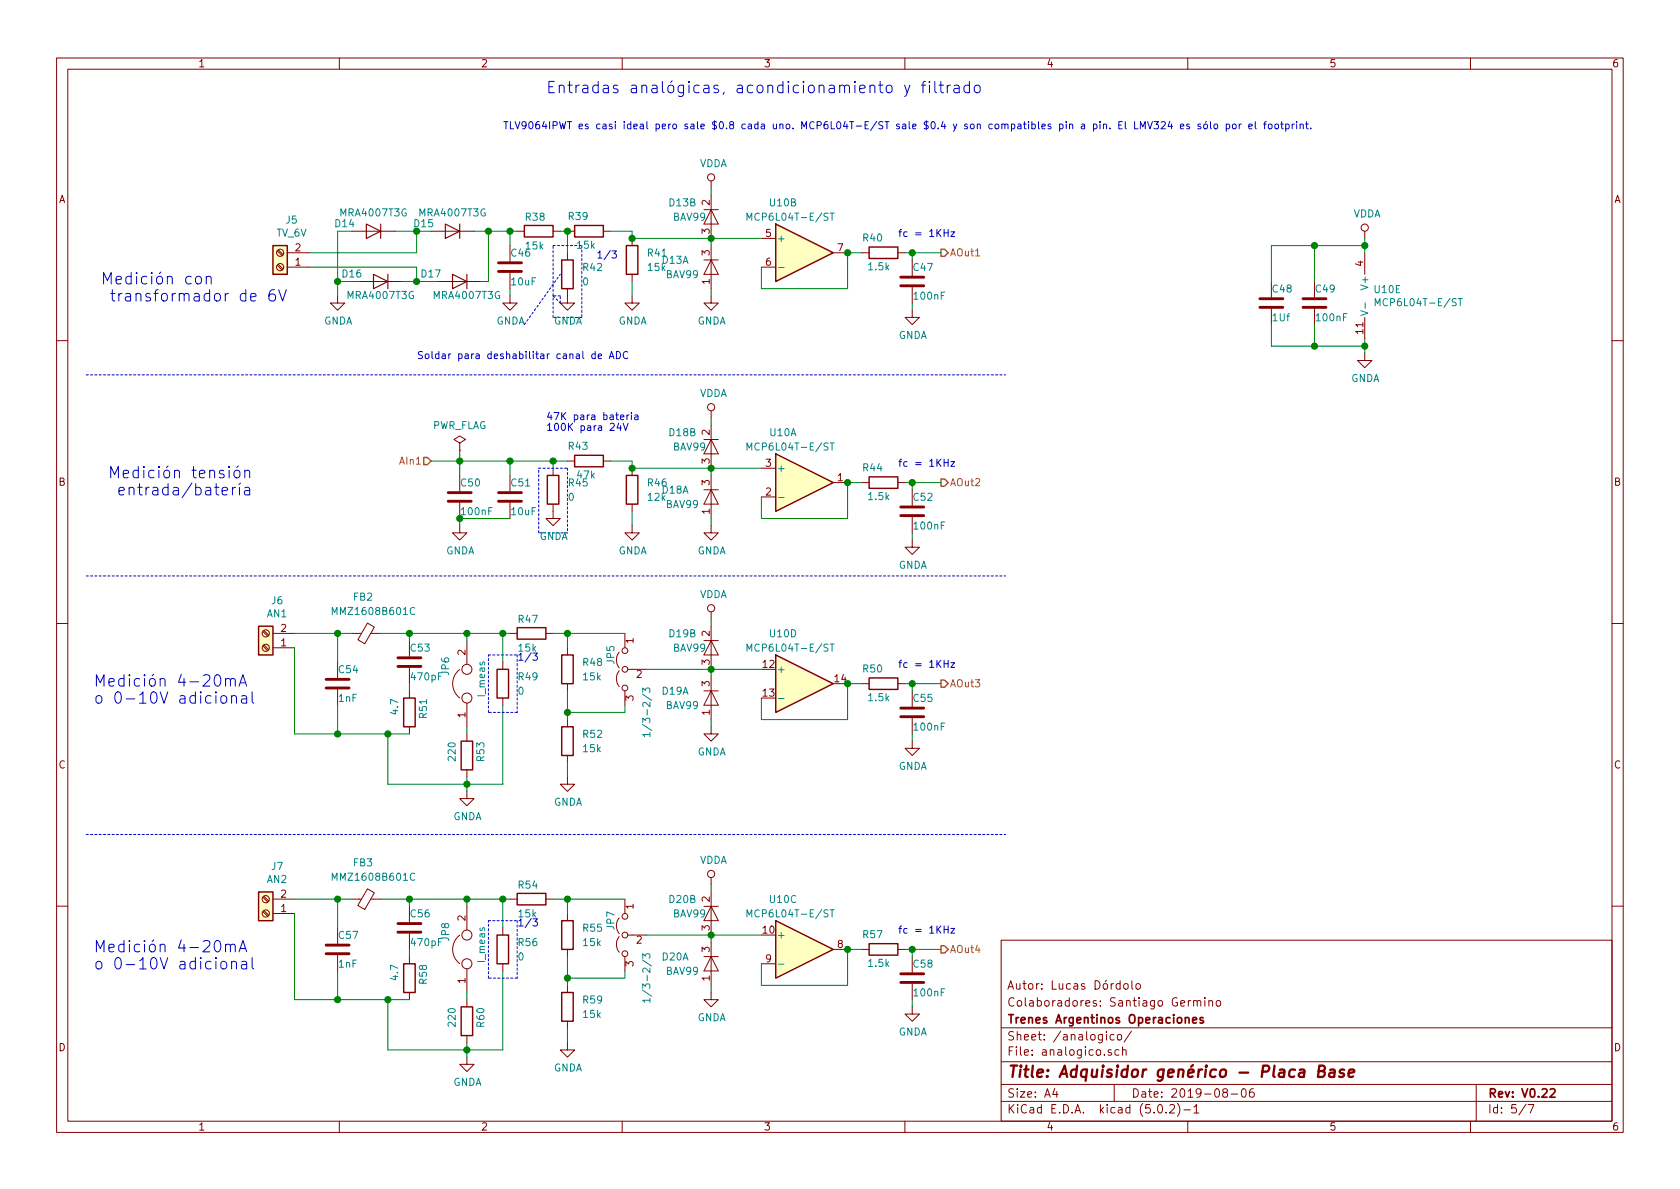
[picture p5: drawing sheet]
<svg xmlns="http://www.w3.org/2000/svg" width="297mm" height="210mm" viewBox="0 0 297 210" stroke-linecap="round" stroke-linejoin="round" font-family="sans-serif">
<g fill="none" stroke="#840000" stroke-width=".18">
<path d="M10 10.3h277v189.9h-277zM12 12.2h273v186.1h-273zM60 10.3v1.9M110 10.3v1.9M160 10.3v1.9M210 10.3v1.9M260 10.3v1.9M124.5 37.1h2.5M125.7 37.1l1.3 2.5h-2.5zM125.7 32v1.3M125.7 34.5v7.7M49 44.4l.9 .8"/>
<path d="M49 46.9l.9 .8M49.2 44.2l.9 .8M49.2 46.7l.9 .9M50.8 47.2h3.8M50.8 44.7h3.8M59.7 52.3v1.3h1.3l-1.3 1.3-1.3-1.3h1.3M62.2 40.9h7.6M63.5 49.8h7.6M76.2 40.9h7.6M77.5 49.8h7.6M90.2 52.3v1.3h1.2l-1.2 1.3-1.3-1.3h1.3M90.2 43.4v2.8"/>
<path d="M90.2 48.3v2.7M91.4 40.9h1.3M97.8 40.9h1.3M100.3 51v2.6h1.3l-1.3 1.3-1.2-1.3h1.2M100.3 40.9h1.3M100.3 44.7v1.3M106.7 40.9h1.2M111.8 52.3v1.3h1.2l-1.2 1.3-1.3-1.3h1.3M111.8 42.2v1.2M111.8 48.5v1.3M124.5 46h2.5M125.7 46l1.3 2.5h-2.5z"/>
<path d="M125.7 52.3v1.3h1.3l-1.3 1.3-1.2-1.3h1.2M125.7 43.4v7.6M134.6 42.2h2.6M134.6 47.2h2.6M147.3 44.7h2.6M152.4 44.7h1.3M158.7 44.7h1.3M161.3 54.9v1.2h1.3l-1.3 1.3-1.3-1.3h1.3M161.3 46v2.8M161.3 50.8v2.8M224.8 49.8v2.8M224.8 54.6v2.8"/>
<path d="M232.4 49.8v2.8M232.4 54.6v2.8M241.3 40.9v1.3M241.3 44.7v3.8M241.3 56.1v3.8M10 60.2h2M81.3 78.4l1-.7-1-.6-1 .6 1 .7v1.2M81.3 79.6h.1M124.5 77.7h2.5M125.7 77.7l1.3 2.6h-2.5zM125.7 72.6v1.3M125.7 75.2v7.6"/>
<path d="M241.3 62.5v1.2h1.3l-1.3 1.3-1.3-1.3h1.3M285 60.2h2M81.3 93v1.2h1.2l-1.2 1.3-1.3-1.3h1.3M81.3 84.1v2.8M81.3 88.9v2.8M90.2 84.1v2.8M90.2 88.9v2.8M97.8 89.1v2.6h1.3l-1.3 1.3-1.3-1.3h1.3M97.8 82.8v1.3M100.3 81.5h1.3M106.7 81.5h1.2M111.8 93v1.2h1.2l-1.2 1.3-1.3-1.3h1.3"/>
<path d="M111.8 82.8v1.3M111.8 89.1v1.3M124.5 86.6h2.5M125.7 86.6l1.3 2.5h-2.5zM125.7 93v1.2h1.3l-1.3 1.3-1.2-1.3h1.2M125.7 84.1v7.6M134.6 87.9h2.6M134.6 82.8h2.6M147.3 85.3h2.6M152.4 85.3h1.3M158.7 85.3h1.3M161.3 95.5v1.3h1.3l-1.3 1.2-1.3-1.2h1.3"/>
<path d="M161.3 86.6v2.8M161.3 91.4v2.8M10 110.3h2M46.5 111.7l.8 .8M46.5 114.2l.8 .9M46.7 111.5l.8 .8M46.7 114l.8 .9M48.3 112h3.8M48.3 114.5h3.8M59.7 117.1v2.8M62.2 112h1.7M65 110.2l1.2 .7-1.7 2.9-1.2-.7z"/>
<path d="M65.6 112h1.7M72.4 113.3v2.8M72.4 118.1v2.8M81.3 118.4a3.2 3.2 0 0 0 0 5M82.5 113.3v4.2M88.9 117.1v1.3M90.2 112h1.2M96.5 112h1.3M100.3 114.5v1.3M109.5 115.3a2.26 2.26 0 0 0 0 2.8M109.5 118.6a2.26 2.26 0 0 0 0 2.8M110.5 112v2.5"/>
<path d="M111 118.4h3.3M124.5 113.3h2.5M125.7 113.3l1.3 2.5h-2.5zM125.7 108.2v1.3M125.7 110.7v7.7M125.7 119.6v7.6M285 110.3h2M59.7 121.9v2.8M72.4 122.2v1.2M72.4 128.5v1.3M82.5 139.9v1.3h1.3l-1.3 1.3-1.2-1.3h1.2M82.5 124.3v4.2"/>
<path d="M82.5 129.8v1.3M82.5 136.1v1.3M88.9 123.4v1.3M100.3 137.4v1.3h1.3l-1.3 1.2-1.2-1.2h1.2M100.3 120.9v1.3M100.3 127.2v1.3M100.3 133.6v1.3M110.5 122.2v2.5M124.5 122.2h2.5M125.7 122.2l1.3 2.5h-2.5zM125.7 128.5v1.3h1.3l-1.3 1.3-1.2-1.3h1.2M152.4 120.9h1.3"/>
<path d="M158.7 120.9h1.3M161.3 131.1v1.2h1.3l-1.3 1.3-1.3-1.3h1.3M161.3 122.2v2.8M161.3 127v2.8M46.5 158.7l.8 .8M46.7 158.5l.8 .8M48.3 159h3.8M62.2 159h1.7M65 157.2l1.2 .7-1.7 2.9-1.2-.7zM65.6 159h1.7M90.2 159h1.2M96.5 159h1.3"/>
<path d="M110.5 159v2.5M125.7 155.2v1.3M125.7 157.7v7.6M10 160.2h2M46.5 161.2l.8 .8M46.7 161l.8 .9M48.3 161.5h3.8M59.7 164.1v2.8M59.7 168.9v2.8M72.4 160.3v2.8M72.4 165.1v2.8M72.4 169.2v1.2"/>
<path d="M72.4 175.5v1.3M81.3 165.4a3.2 3.2 0 0 0 0 5M82.5 160.3v4.2M82.5 171.3v4.2M82.5 176.8v1.2M88.9 164.1v1.2M88.9 170.4v1.3M100.3 161.5v1.3M100.3 167.9v1.3M100.3 174.2v1.3M109.5 162.3a2.26 2.26 0 0 0 0 2.8M109.5 165.6a2.26 2.26 0 0 0 0 2.8"/>
<path d="M110.5 169.2v2.5M111 165.3h3.3M124.5 169.2h2.5M124.5 160.3h2.5M125.7 169.2l1.3 2.5h-2.5zM125.7 160.3l1.3 2.5h-2.5zM125.7 175.5v1.3h1.3l-1.3 1.2-1.2-1.2h1.2M125.7 166.6v7.6M134.6 170.4h2.6M147.3 167.9h2.6M152.4 167.9h1.3M158.7 167.9h1.3"/>
<path d="M161.3 178v1.3h1.3l-1.3 1.3-1.3-1.3h1.3M161.3 169.2v2.8M161.3 174v2.8M177 166.3h108v32h-108zM198.8 174.1l.2-.2 .4 .2v.7l-.2 .1-.4-.1zM200.1 173.4v1.3l.2 .2M200.9 174.1l.2-.2 .4 .2v.7l-.2 .1-.4-.1zM210.5 176.9l-.4 .3M211 177.1l.1-.1a.37 .37 0 0 1 .6 .1v.8M211 176.9v1M211.7 177.1l.2-.2 .3 .1 .1 .9M213 176.4v.2"/>
<path d="M213 176.9v1M213.7 177.1l.1-.1a.37 .37 0 0 1 .6 .1v.8M213.7 176.9v1M215.1 177.1l.2-.2 .4 .2v.7l-.2 .1-.4-.1zM285 160.2h2M60 198.3v1.9M82.5 186.9v1.3h1.3l-1.3 1.3-1.2-1.3h1.2M82.5 183.1v1.3M100.3 184.4v1.3h1.3l-1.3 1.2-1.2-1.2h1.2M100.3 180.6v1.3M110 198.3v1.9M160 198.3v1.9"/>
<path d="M177 194.8h108M177 191.8h108M177 187.8h108M177 181.8h108M186.5 192.5l-.4 1h1M186.8 193v1M195.6 182.4v.2M195.6 182.9v1M196.5 185.7l-.4-.1-.2 .2 .1 .2 .5 .2v.3h-.6M197 183l-.5-.1-.2 .3v.6l.2 .1 .5-.1M197 191.8v3M197.6 183.1l.2-.2 .5 .2v.7l-.3 .1-.4-.1z"/>
<path d="M197.8 185.7l-.4-.1-.3 .3 .1 .6 .2 .1 .4-.1M198.5 185.7l.2-.1 .4 .1v.9M198.5 185.1v1.5M200.1 182.3l-1.3 2M204.8 195.5l.4-.2a.94 .94 0 0 1 0 1.5 .79 .79 0 0 1-.4-1.3zM206.2 196.7v.1M206.8 195.5l.2-.2h.4l.2 .2 .1 .3-.1 .2-.8 .8h.9M208.2 195.1a1.71 1.71 0 0 1 0 2.3M209.3 196.3h1.2M210 198.3v1.9M211.1 195.8l.4-.5v1.5M211.1 196.8h.9"/>
<path d="M216.5 193.2l-.3-.3 .1-.2a.48 .48 0 0 1 .6-.1l.1 .2-.1 .3-.6 .1a.48 .48 0 0 0 0 .7l.2 .1 .5-.1v-.4l-.2-.3M217.7 193.5h1.1M219.6 192.7l.4-.2a.94 .94 0 0 1 0 1.5 .82 .82 0 0 1-.4-1.3zM221.6 192.5a.59 .59 0 0 0-.7 .7l.1 .7 .2 .1 .5-.1 .1-.5-.2-.2-.4-.1-.3 .3M260 198.3v1.9M261 191.8v6.5M269.8 195.2l-1.2 2M270.2 195.3h1l-.6 1.5"/>
<circle cx="125.7" cy="31.4" r=".63"/>
<circle cx="49.5" cy="44.7" r=".63"/>
<circle cx="49.5" cy="47.2" r=".63"/>
<circle cx="241.3" cy="40.3" r=".63"/>
<circle cx="125.7" cy="72" r=".63"/>
<circle cx="47" cy="112" r=".63"/>
<circle cx="47" cy="114.5" r=".63"/>
<circle cx="82.5" cy="118.4" r=".89"/>
<circle cx="110.5" cy="115.1" r=".51"/>
<circle cx="110.5" cy="118.4" r=".51"/>
<circle cx="125.7" cy="107.6" r=".63"/>
<circle cx="82.5" cy="123.4" r=".89"/>
<circle cx="110.5" cy="121.7" r=".51"/>
<circle cx="47" cy="159" r=".63"/>
<circle cx="125.7" cy="154.6" r=".63"/>
<circle cx="47" cy="161.5" r=".63"/>
<circle cx="82.5" cy="170.4" r=".89"/>
<circle cx="82.5" cy="165.3" r=".89"/>
<circle cx="110.5" cy="162" r=".51"/>
<circle cx="110.5" cy="165.3" r=".51"/>
<circle cx="110.5" cy="168.7" r=".51"/>
</g>
<path d="M210.9 180.4l.7-.1-.1-.3-.4-.1-.2 .2v.7h.6M212.7 180l-.3-.1-.2 .2v.3l.5 .1v.3h-.5M274.1 192.7l.2-.2h.4l.3 .5-1 1h1" fill="none" stroke="#840000" stroke-width=".3"/>
<path d="M233.1 189.4h.7a.5 .5 0 0 0 .4-.4 .5 .5 0 0 0-.3-.6h-.6l-.3 2h.8a.53 .53 0 0 0 .4-.5 .53 .53 0 0 0-.4-.5M235.2 189.2h.7v1.2M236 189.6l-.7 .1a.41 .41 0 0 0-.3 .3 .41 .41 0 0 0 .2 .4l.7-.1M237.7 189.2a.52 .52 0 0 0-.8 .3l.2 .3 .5 .1v.3l-.3 .2-.5-.1M238.5 189.8l.9-.2v-.4l-.6-.1-.3 .3v.9l.2 .1 .5-.1" fill="none" stroke="#840000" stroke-width=".41"/>
<g fill="none" stroke="#0000c2" stroke-width=".18">
<path d="M159.9 15.1l.5 1.3M160.9 15.1l-.7 1.8-.3 .2M162.9 15.1h.8M163.7 14.4l-.4 .1-.1 .2v1.7M164.3 14.4l-.1 .1 .1 .1v-.2v.2M164.3 15.1v1.3M165.3 14.4v1.7l.3 .3M166 15.1h.8M166.3 14.4v1.7l.1 .2 .4 .1M167.5 15.1v1.3M168 15.1l-.3 .1-.2 .2M168.7 15.2l.2-.1 .6 .1 .1 1.2"/>
<path d="M169.6 15.5l-.7 .1a.39 .39 0 0 0-.3 .4 .39 .39 0 0 0 .3 .4l.7-.1M171.4 15.2l-.6-.1-.4 .3v.6l.2 .3 .2 .1 .6-.1M171.4 14.4v2M172.4 15.2a.54 .54 0 0 1 .9 .2v.6a.54 .54 0 0 1-.5 .4 .54 .54 0 0 1-.5-.4v-.6zM202.9 21.5l.4 1.3 .5-1.3M204 21.5h.8l-.4 .5 .4 .1-.1 .6-.5 .1-.2-.1M205.3 21.6l.5-.1 .2 .4v.2l-.7 .7h.7M206.8 21.5l-.3 .8h.8M207.1 21.9v.9M208.7 22.3l.6-.1-.1-.2-.3-.1-.2 .2 .1 .6h.4M210.3 22l-.3-.1-.2 .2 .1 .2 .4 .1v.3h-.5M212.3 22l-.3-.1-.2 .2 .1 .2 .4 .1v.3h-.5"/>
<path d="M212.9 22l.3-.1 .2 .2 .1 .4-.1 .2-.3 .1-.2-.1zM213.3 21.5l-.2 .1M214 21.5v1.1l.2 .2M214.8 22l.3-.1 .1 .2v.6l-.3 .1-.3-.3zM216.8 22l.4-.1 .2 .3-.1 .5h-.5M216.8 21.9v1.3M218 22l.3-.1 .2 .2 .1 .4-.2 .2-.3 .1-.1-.1zM219.1 21.9v.9M219.5 21.9l-.4 .3M220.8 22.3l.6-.1-.1-.2-.3-.1-.2 .2 .1 .6h.4M221.9 21.5v1.1l.2 .2M223.4 21.9h.5"/>
<path d="M223.9 21.5l-.3 .2v1.1M224.4 22l.3-.1 .2 .2v.4l-.1 .2-.3 .1-.2-.1zM225.5 22l.3-.1 .3 .3v.3l-.3 .3-.3-.1-.1-.2zM226.4 21.9h.5M226.6 21.5v1.1l.3 .2M227.3 22l.4-.1 .2 .3-.1 .5h-.5M227.3 21.9v1.3M228.5 21.9v.9M228.9 21.9l-.4 .3M229.3 21.5v.1M229.3 21.9v.9M229.9 22.1l.1-.2 .4 .1v.8"/>
<path d="M229.9 21.9v.9M230.8 21.9h.5M231 21.5v1.1l.3 .2M231.7 22.7v.1M34.7 49a.54 .54 0 0 1 .9 .2v.6a.54 .54 0 0 1-.5 .4 .54 .54 0 0 1-.5-.4v-.6zM36.5 49.1a.52 .52 0 0 1 .7-.1l.1 1.2M36.5 48.9v1.3M44.3 52.5l1-.1-.1-.4-.6-.1-.3 .3 .1 .9 .2 .1 .6-.1M48.5 51.2a.83 .83 0 0 0-1 .9v.8l.5 .3h.3l.4-.3v-.5l-.2-.3a.67 .67 0 0 0-.8 .1l-.2 .2M49.3 51.2l.7 2 .6-2M108.2 44.4h.8l-.4 .5 .3 .1 .1 .4-.3 .2-.5-.1M166.9 41.2h.7"/>
<path d="M167.6 40.6v1.2M168.1 41h.7l-.7 .8h.7M105.2 62.6h-.3l-.3 .2 .1 .6h.5M105.2 62.1v1.3M105.8 63l.6-.1-.1-.3h-.3l-.2 .2v.6h.5M107.7 63.4l.4-1.3 .5 1.3M107.8 63.1h.6M109 62.1a.64 .64 0 0 1 .7 .7 .64 .64 0 0 1-.7 .6zM109.4 74.8l-.3 .9h.8M109.7 73.8l.6-.1v-.3h-.4l-.2 .2 .1 .6h.5M109.7 75.3v.8M110.2 74.8l.4 1.3 .4-1.3"/>
<path d="M110.8 73.4v.8M111 62.3a.6 .6 0 0 0-.9 .4 .6 .6 0 0 0 .6 .7l.3-.1M111.2 73.4l-.4 .2M111.6 72.9v.2M111.6 73.4v.8M112.2 73.4h.5l.1 .8M112.8 73.7h-.4l-.2 .2v.3h.6M39.3 86.8l.9-.1-.1-.4-.5-.1-.3 .3 .1 .9 .2 .1 .5-.1M41.1 86.2v1.3M41.5 83.4a.53 .53 0 0 1 .5-.3 .53 .53 0 0 1 .4 .4v.6a.54 .54 0 0 1-.5 .4 .54 .54 0 0 1-.5-.4zM41.7 86.2l-.4 .1-.2 .3M42.1 82.4l-.2 .3"/>
<path d="M42.3 86.2v1.3M42.5 85.4l-.3 .3M43.3 83.4a.5 .5 0 0 1 .8 0v1.1M43.3 86.3l.2-.1 .5 .1 .1 1.2M43.3 83.2v1.3M44.1 86.7l-.6 .1a.39 .39 0 0 0-.3 .3 .39 .39 0 0 0 .3 .4l.6-.1M166.9 81.8h.7M167.6 81.2v1.3M168.1 81.6h.7l-.7 .9h.7M39.9 120v1.3M94.2 115.5h.8l-.4 .5 .3 .1 .1 .4-.2 .3-.6-.2M166.9 117.4h.7"/>
<path d="M167.6 116.8v1.2M168.1 117.2h.7l-.7 .8h.7M39.1 123.2a.55 .55 0 0 1 .6-.2 .55 .55 0 0 1 .4 .4v.6a.54 .54 0 0 1-.5 .4 .54 .54 0 0 1-.6-.4zM39.9 120.2a.5 .5 0 0 1 .8 .1v1M40.7 120.3a.48 .48 0 0 1 .8-.2l.1 1.2M40.9 123.2a.49 .49 0 0 1 .9 .1v1.1M40.9 123v1.4M42.3 121.3l.7-2 .6 2M42.5 120.7h.9M42.7 123.1l.3-.1 .5 .1 .1 1.3M43.6 123.5l-.6 .1a.39 .39 0 0 0-.3 .4 .39 .39 0 0 0 .3 .4l.6-.1M44.6 122.3v1.7l.3 .4"/>
<path d="M39.1 170.2a.55 .55 0 0 1 .6-.2 .55 .55 0 0 1 .4 .4v.6a.54 .54 0 0 1-.5 .4 .54 .54 0 0 1-.6-.4zM39.9 167.2a.5 .5 0 0 1 .8 .1v1M39.9 167v1.3M40.7 167.3a.48 .48 0 0 1 .8-.2l.1 1.2M40.9 170.2a.49 .49 0 0 1 .9 .1v1M40.9 170v1.3M42.3 168.3l.7-2 .6 2M42.5 167.7h.9M42.7 170.1l.3-.1 .5 .1 .1 1.2M43.6 170.5l-.6 .1a.39 .39 0 0 0-.3 .4 .39 .39 0 0 0 .3 .3l.6-.1M44.6 169.3v1.7l.3 .3M94.2 162.5h.8l-.4 .5 .3 .1 .1 .4-.2 .2-.6-.1"/>
<path d="M166.9 164.4h.7M167.6 163.7v1.3M168.1 164.2h.7l-.7 .8h.7"/>
</g>
<g fill="none" stroke="#008484" stroke-width=".18">
<path d="M132.1 39v-1.3l.4 .9 .4-.9v1.3M146.8 37.7h.7M147.1 37.7v1.3M137.6 47.3h1M240.6 54.9l1.3 .5-1.3 .4M241.4 53.6v.9M243.2 54.1v-1.3l.4 .9 .4-.9v1.3M257.8 52.8h.8M258.2 52.8v1.3M132.1 79.6v-1.3l.4 .9 .4-.9v1.3M146.8 78.3h.7M147.1 78.3v1.3"/>
<path d="M137.6 88h1M58.8 108.7v-1.3l.4 .9 .4-.9v1.3M73.3 107.5a.51 .51 0 0 0-.6 0 .51 .51 0 0 0-.2 .6 .46 .46 0 0 0 .3 .5 .46 .46 0 0 0 .5 0M132.1 115.2v-1.3l.4 .9 .4-.9v1.3M146.8 113.9h.7M147.1 113.9v1.3M113.6 128.1l1.6 1.1M113.6 122.8l1.6 1M113.6 127.8v-.8l.5 .4 .1-.4h.6l.1 .2-.1 .6M113.6 122.4v-.7l.5 .4 .1-.4h.5l.2 .2-.1 .5M114.4 125.5v1M114.9 129.9h-1.3l.4 .4"/>
<path d="M114.9 124.2v.8l-.9-.8-.4 .3 .2 .4M114.9 129.5v.8M137.6 123.5h1M58.8 155.7v-1.3l.4 .9 .4-.9v1.3M73.3 154.5a.51 .51 0 0 0-.6 0 .51 .51 0 0 0-.2 .6 .46 .46 0 0 0 .3 .5 .46 .46 0 0 0 .5-.1M113.6 175.1l1.6 1.1M113.6 169.7l1.6 1.1M113.6 174.8v-.8l.5 .4 .1-.4h.6l.1 .2-.1 .6M113.6 169.4v-.7l.5 .4 .1-.4h.5l.2 .2-.1 .5M114.4 172.5v1M114.9 176.9h-1.3l.4 .4M114.9 171.2v.8l-.9-.8-.4 .2 .2 .5"/>
<path d="M114.9 176.5v.8M132.1 162.1v-1.2l.4 .9 .4-.9v1.2M137.6 170.5h1M146.8 160.9h.7M147.1 160.9v1.2"/>
</g>
<g fill="none" stroke="#008400" stroke-width=".18">
<path d="M125.7 33.3v1.2M54.6 47.2h19.1v2.6M59.7 49.8h3.8M62.2 40.9h-2.5v11.4M69.8 40.9h6.4M71.1 49.8h6.4M73.7 40.9v3.8h-19.1M83.8 40.9h7.6M86.4 40.9v8.9h-1.3M90.2 40.9v2.5M90.2 51v1.3M99.1 40.9h1.2v3.8"/>
<path d="M107.9 40.9h3.9v1.3h22.8M111.8 49.8v2.5M125.7 42.2v1.2M125.7 51v1.3M152.4 44.7h-2.5v6.3h-15.3v-3.8M160 44.7h6.4M161.3 44.7v1.3M161.3 53.6v1.3M224.8 57.4v3.8h16.5M232.4 43.4v6.4M232.4 57.4v3.8M241.3 42.2v2.5"/>
<path d="M241.3 59.9v2.6M241.3 43.4h-16.5v6.4M81.3 79.6v4.5M125.7 73.9v1.3M76.2 81.5h24.1M90.2 81.5v2.6M90.2 91.7h-8.9v1.3M97.8 81.5v1.3M107.9 81.5h3.9v1.3h22.8M111.8 90.4v2.6M125.7 82.8v1.3M125.7 91.7v1.3"/>
<path d="M152.4 85.3h-2.5v6.4h-15.3v-3.8M160 85.3h6.4M161.3 85.3v1.3M161.3 94.2v1.3M52.1 112h10.1M52.1 114.5v15.3h20.3M59.7 112v5.1M67.3 112h22.9M72.4 112v1.3M82.5 112v1.3M88.9 112v5.1M97.8 112h12.7"/>
<path d="M100.3 112v2.5M114.3 118.4h20.3M125.7 109.5v1.2M125.7 118.4v1.2M59.7 124.7v5.1M72.4 120.9v1.3M82.5 128.5v1.3M82.5 137.4v2.5M88.9 124.7v14h-20.3v-8.9M100.3 122.2v5M100.3 134.9v2.5M110.5 124.7v1.3h-10.2"/>
<path d="M125.7 127.2v1.3M152.4 120.9h-2.5v6.3h-15.3v-3.8M160 120.9h6.4M161.3 120.9v1.3M161.3 129.8v1.3M52.1 159h10.1M59.7 159v5.1M67.3 159h22.9M72.4 159v1.3M82.5 159v1.3M88.9 159v5.1M97.8 159h12.7"/>
<path d="M100.3 159v2.5M125.7 156.5v1.2M52.1 161.5v15.3h20.3M59.7 171.7v5.1M72.4 167.9v1.3M82.5 175.5v1.3M88.9 171.7v14h-20.3v-8.9M100.3 169.2v5M110.5 171.7v1.3h-10.2M114.3 165.3h20.3M125.7 165.3v1.3M125.7 174.2v1.3"/>
<path d="M152.4 167.9h-2.5v6.3h-15.3v-3.8M160 167.9h6.4M161.3 167.9v1.3M161.3 176.8v1.2M82.5 184.4v2.5M100.3 181.9v2.5"/>
</g>
<g fill="none" stroke="#840000" stroke-width=".51">
<path d="M88.1 48h4.1M88.1 46.5h4.1M159.3 50.5h4M159.3 49h4M222.8 54.4h4M222.8 52.8h4M230.4 54.4h4M230.4 52.8h4M79.2 88.6h4.1M79.2 87.1h4.1M88.1 88.6h4.1M88.1 87.1h4.1"/>
<path d="M159.3 91.2h4M159.3 89.7h4M70.4 117.9h4M70.4 116.3h4M57.7 121.7h4M57.7 120.1h4M159.3 126.7h4M159.3 125.2h4M57.7 168.7h4M57.7 167.1h4M70.4 164.8h4M70.4 163.3h4"/>
<path d="M159.3 173.7h4M159.3 172.2h4"/>
</g>
<g fill="#008400" stroke="#008400" stroke-width=".25">
<circle cx="241.3" cy="43.4" r=".51"/>
<circle cx="241.3" cy="61.2" r=".51"/>
<circle cx="111.8" cy="42.2" r=".51"/>
<circle cx="59.7" cy="49.8" r=".51"/>
<circle cx="161.3" cy="44.7" r=".51"/>
<circle cx="149.9" cy="44.7" r=".51"/>
<circle cx="73.7" cy="40.9" r=".51"/>
<circle cx="73.7" cy="49.8" r=".51"/>
<circle cx="86.4" cy="40.9" r=".51"/>
<circle cx="90.2" cy="40.9" r=".51"/>
<circle cx="111.8" cy="82.8" r=".51"/>
<circle cx="90.2" cy="81.5" r=".51"/>
<circle cx="81.3" cy="91.7" r=".51"/>
<circle cx="81.3" cy="81.5" r=".51"/>
<circle cx="125.7" cy="42.2" r=".51"/>
<circle cx="161.3" cy="85.3" r=".51"/>
<circle cx="149.9" cy="85.3" r=".51"/>
<circle cx="125.7" cy="82.8" r=".51"/>
<circle cx="161.3" cy="120.9" r=".51"/>
<circle cx="149.9" cy="120.9" r=".51"/>
<circle cx="125.7" cy="118.4" r=".51"/>
<circle cx="100.3" cy="126" r=".51"/>
<circle cx="100.3" cy="112" r=".51"/>
<circle cx="59.7" cy="112" r=".51"/>
<circle cx="59.7" cy="129.8" r=".51"/>
<circle cx="68.6" cy="129.8" r=".51"/>
<circle cx="82.6" cy="138.7" r=".51"/>
<circle cx="72.4" cy="112" r=".51"/>
<circle cx="82.6" cy="112" r=".51"/>
<circle cx="100.3" cy="40.9" r=".51"/>
<circle cx="97.8" cy="81.5" r=".51"/>
<circle cx="88.9" cy="112" r=".51"/>
<circle cx="161.3" cy="167.9" r=".51"/>
<circle cx="149.9" cy="167.9" r=".51"/>
<circle cx="125.7" cy="165.3" r=".51"/>
<circle cx="100.3" cy="173" r=".51"/>
<circle cx="100.3" cy="159" r=".51"/>
<circle cx="59.7" cy="159" r=".51"/>
<circle cx="59.7" cy="176.8" r=".51"/>
<circle cx="68.6" cy="176.8" r=".51"/>
<circle cx="82.6" cy="185.7" r=".51"/>
<circle cx="72.4" cy="159" r=".51"/>
<circle cx="82.6" cy="159" r=".51"/>
<circle cx="88.9" cy="159" r=".51"/>
<circle cx="232.4" cy="43.4" r=".51"/>
<circle cx="232.4" cy="61.2" r=".51"/>
</g>
<path d="M172.5 45.3h.7" fill="none" stroke="#848400" stroke-width=".18"/>
<path d="M166.4 44.1h.6l.6 .6-.6 .6h-.6zM74.9 80.9h.7l.6 .6-.6 .7h-.7zM166.4 84.7h.6l.6 .6-.6 .7h-.6zM166.4 120.3h.6l.6 .6-.6 .6h-.6zM166.4 167.3h.6l.6 .6-.6 .6h-.6z" fill="none" stroke="#848400" stroke-width=".25"/>
<g fill="none" stroke="#840000" stroke-width=".25">
<path d="M92.7 39.9h5.1v2h-5.1zM101.6 39.9h5.1v2h-5.1zM137.2 39.6l10.1 5.1-10.1 5.1zM48.3 43.4h2.5v5.1h-2.5zM99.3 46h2v5h-2zM110.7 43.4h2.1v5.1h-2.1zM153.7 43.7h5v2h-5zM96.8 84.1h2v5h-2zM101.6 80.5h5.1v2h-5.1zM110.7 84.1h2.1v5h-2.1zM137.2 80.3l10.1 5-10.1 5.1zM153.7 84.3h5v2.1h-5z"/>
<path d="M45.7 110.7h2.6v5.1h-2.6zM87.9 118.4h2v5h-2zM91.4 111h5.1v2h-5.1zM99.3 115.8h2v5.1h-2zM137.2 115.8l10.1 5.1-10.1 5.1zM153.7 119.9h5v2h-5zM71.4 123.4h2v5.1h-2zM81.5 131.1h2.1v5h-2.1zM99.3 128.5h2v5.1h-2zM45.7 157.7h2.6v5.1h-2.6zM91.4 158h5.1v2h-5.1zM71.4 170.4h2v5.1h-2z"/>
<path d="M81.5 178h2.1v5.1h-2.1zM87.9 165.3h2v5.1h-2zM99.3 175.5h2v5.1h-2zM99.3 162.8h2v5.1h-2zM137.2 162.8l10.1 5.1-10.1 5.1zM153.7 166.9h5v2h-5z"/>
</g>
<path d="M64.8 39.6l2.5 1.3-2.5 1.3zM67.3 39.6v2.6M78.7 39.6l2.6 1.3-2.6 1.3zM81.3 39.6v2.6M66 48.5l2.6 1.3-2.6 1.2zM68.6 48.5v2.5M80 48.5l2.5 1.3-2.5 1.2zM82.5 48.5v2.5" fill="none" stroke="#840000" stroke-width=".2"/>
<g fill="#ffffc2" stroke="#ffffc2" stroke-width=".18">
<path d="M137.2 39.6l10.1 5.1-10.1 5.1z"/>
<path d="M48.3 43.4h2.5v5.1h-2.5z"/>
<path d="M137.2 80.3l10.1 5-10.1 5.1z"/>
<path d="M137.2 115.8l10.1 5.1-10.1 5.1z"/>
<path d="M45.7 110.7h2.6v5.1h-2.6z"/>
<path d="M137.2 162.8l10.1 5.1-10.1 5.1z"/>
<path d="M45.7 157.7h2.6v5.1h-2.6z"/>
</g>
<g fill="none" stroke="#0000c2" stroke-width=".18" stroke-dasharray=".4 .4">
<path d="M92.7 57.4l6.4-8.9M97.8 52.3l1.3 1.3M97.8 43.4h5.1M97.8 56.1v-12.7M99.1 52.3h-1.3M99.1 53.6v-1.3M102.9 43.4v12.7M102.9 56.1h-5.1M15.2 66.3h162.6M95.2 82.8h5.1M95.2 94.2v-11.4M100.3 82.8v11.4"/>
<path d="M100.3 94.2h-5.1M15.2 101.8h162.6M86.4 115.8h5M91.4 115.8v10.2M86.4 126v-10.2M91.4 126h-5M15.2 147.6h162.6M86.4 162.8h5M86.4 173v-10.2M91.4 162.8v10.2M91.4 173h-5"/>
</g>
<g font-size="2.8" fill="#0000c2">
<text x="96.5" y="16.5">Entradas analógicas, acondicionamiento y filtrado</text>
<text x="17.8" y="50.3">Medición con</text>
<text x="18.6" y="53.3">transformador de 6V</text>
<text x="19" y="84.6">Medición tensión</text>
<text x="19.8" y="87.6">entrada/batería</text>
<text x="16.5" y="121.4">Medición 4-20mA</text>
<text x="16.5" y="124.5">o 0-10V adicional</text>
<text x="16.5" y="168.4">Medición 4-20mA</text>
<text x="16.5" y="171.4">o 0-10V adicional</text>
</g>
<text font-size="2.8" fill="#840000" x="178" y="190.5">Title: Adquisidor genérico - Placa Base</text>
<g font-size="2.1" fill="#840000">
<text x="178" y="178">Colaboradores: Santiago Germino</text>
<text x="178" y="175">Autor: Lucas Dórdolo</text>
<text x="178" y="184">Sheet: /analogico/</text>
<text x="178" y="181">Trenes Argentinos Operaciones</text>
<text x="178" y="186.7">File: analogico.sch</text>
<text x="178" y="196.9">KiCad E.D.A. kicad (5.0.2)-1</text>
<text x="178" y="194.1">Size: A4</text>
<text x="200" y="194.1">Date: 2019-08-06</text>
<text x="263" y="194.1">Rev: V0.22</text>
<text x="263" y="196.9">Id: 5/7</text>
</g>
<g font-size="1.8" fill="#840000">
<text x="35" y="11.9">1</text>
<text x="85" y="11.9">2</text>
<text x="135" y="11.9">3</text>
<text x="185" y="11.9">4</text>
<text x="235" y="11.9">5</text>
<text x="285" y="11.9">6</text>
<text x="10.4" y="35.9">A</text>
<text x="285.4" y="35.9">A</text>
<text x="125.5" y="41.4" transform="rotate(-90 125.5 41.4)">3</text>
<text x="125.5" y="36.3" transform="rotate(-90 125.5 36.3)">2</text>
<text x="135.4" y="41.9">5</text>
<text x="52.2" y="47">1</text>
<text x="52.2" y="44.4">2</text>
<text x="125.5" y="45.2" transform="rotate(-90 125.5 45.2)">3</text>
<text x="135.4" y="47">6</text>
<text x="148.1" y="44.4">7</text>
<text x="241" y="47.1" transform="rotate(-90 241 47.1)">4</text>
<text x="125.5" y="50.3" transform="rotate(-90 125.5 50.3)">1</text>
<text x="241" y="59" transform="rotate(-90 241 59)">11</text>
<text x="125.5" y="76.9" transform="rotate(-90 125.5 76.9)">2</text>
<text x="125.5" y="82" transform="rotate(-90 125.5 82)">3</text>
<text x="135.4" y="82.5">3</text>
<text x="10.4" y="85.9">B</text>
<text x="125.5" y="85.8" transform="rotate(-90 125.5 85.8)">3</text>
<text x="135.4" y="87.6">2</text>
<text x="148.1" y="85.1">1</text>
<text x="285.4" y="85.9">B</text>
<text x="125.5" y="90.9" transform="rotate(-90 125.5 90.9)">1</text>
<text x="49.7" y="111.8">2</text>
<text x="112" y="113.8" transform="rotate(-90 112 113.8)">1</text>
<text x="125.5" y="112.5" transform="rotate(-90 125.5 112.5)">2</text>
<text x="49.7" y="114.3">1</text>
<text x="82.3" y="115.8" transform="rotate(-90 82.3 115.8)">2</text>
<text x="112.5" y="119.9">2</text>
<text x="125.5" y="117.6" transform="rotate(-90 125.5 117.6)">3</text>
<text x="134.9" y="118.1">12</text>
<text x="112" y="123.9" transform="rotate(-90 112 123.9)">3</text>
<text x="125.5" y="121.4" transform="rotate(-90 125.5 121.4)">3</text>
<text x="134.9" y="123.2">13</text>
<text x="147.6" y="120.6">14</text>
<text x="82.3" y="126.9" transform="rotate(-90 82.3 126.9)">1</text>
<text x="125.5" y="126.5" transform="rotate(-90 125.5 126.5)">1</text>
<text x="10.4" y="135.9">C</text>
<text x="285.4" y="135.9">C</text>
<text x="49.7" y="161.3">1</text>
<text x="49.7" y="158.7">2</text>
<text x="112" y="160.8" transform="rotate(-90 112 160.8)">1</text>
<text x="125.5" y="159.5" transform="rotate(-90 125.5 159.5)">2</text>
<text x="82.3" y="162.8" transform="rotate(-90 82.3 162.8)">2</text>
<text x="112.5" y="166.9">2</text>
<text x="125.5" y="164.6" transform="rotate(-90 125.5 164.6)">3</text>
<text x="134.9" y="165.1">10</text>
<text x="148.1" y="167.6">8</text>
<text x="82.3" y="173.9" transform="rotate(-90 82.3 173.9)">1</text>
<text x="112" y="170.9" transform="rotate(-90 112 170.9)">3</text>
<text x="125.5" y="173.5" transform="rotate(-90 125.5 173.5)">1</text>
<text x="125.5" y="168.4" transform="rotate(-90 125.5 168.4)">3</text>
<text x="135.4" y="170.2">9</text>
<text x="10.4" y="185.9">D</text>
<text x="285.4" y="185.9">D</text>
<text x="35" y="199.9">1</text>
<text x="85" y="199.9">2</text>
<text x="135" y="199.9">3</text>
<text x="185" y="199.9">4</text>
<text x="235" y="199.9">5</text>
<text x="285" y="199.9">6</text>
</g>
<g font-size="1.8" fill="#0000c2">
<text x="88.9" y="22.9">TLV9064IPWT es casi ideal pero sale $0.8 cada uno. MCP6L04T-E/ST sale $0.4 y son compatibles pin a pin. El LMV324 es sólo por el footprint.</text>
<text x="158.7" y="41.9">fc = 1KHz</text>
<text x="105.4" y="45.7">1/3</text>
<text x="73.7" y="63.5">Soldar para deshabilitar canal de ADC</text>
<text x="96.5" y="74.3">47K para bateria</text>
<text x="96.5" y="76.2">100K para 24V</text>
<text x="158.7" y="82.5">fc = 1KHz</text>
<text x="91.4" y="116.8">1/3</text>
<text x="158.7" y="118.1">fc = 1KHz</text>
<text x="91.4" y="163.8">1/3</text>
<text x="158.7" y="165.1">fc = 1KHz</text>
</g>
<g font-size="1.8" fill="#008484">
<text x="123.7" y="29.6">VDDA</text>
<text x="48.9" y="41.9">TV_6V</text>
<text x="50.6" y="39.5">J5</text>
<text x="59.3" y="40.2">D14</text>
<text x="60.4" y="38.3">MRA4007T3G</text>
<text x="73.3" y="40.2">D15</text>
<text x="74.3" y="38.3">MRA4007T3G</text>
<text x="93" y="39">R38</text>
<text x="100.6" y="38.9">R39</text>
<text x="118.4" y="36.5">D13B</text>
<text x="119.1" y="39">BAV99</text>
<text x="132.9" y="39">MCP6L04T-E/ST</text>
<text x="136.2" y="36.5">U10B</text>
<text x="239.2" y="38.4">VDDA</text>
<text x="90.4" y="45.4">C46</text>
<text x="93" y="44.1">15k</text>
<text x="102.1" y="44">15k</text>
<text x="103.1" y="47.9">R42</text>
<text x="114.6" y="45.4">R41</text>
<text x="114.6" y="47.9">15k</text>
<text x="117.1" y="46.7">D13A</text>
<text x="137.3" y="42.8">+</text>
<text x="152.7" y="42.7">R40</text>
<text x="153.6" y="47.8">1.5k</text>
<text x="161.6" y="47.9">C47</text>
<text x="60.6" y="49.1">D16</text>
<text x="61.6" y="52.9">MRA4007T3G</text>
<text x="74.5" y="49.1">D17</text>
<text x="76.9" y="52.9">MRA4007T3G</text>
<text x="90.5" y="50.5">10uF</text>
<text x="103.1" y="50.5">0</text>
<text x="117.8" y="49.2">BAV99</text>
<text x="161.7" y="53">100nF</text>
<text x="225.1" y="51.7">C48</text>
<text x="232.7" y="51.7">C49</text>
<text x="241.9" y="50.8" transform="rotate(-90 241.9 50.8)">V+</text>
<text x="243.1" y="51.8">U10E</text>
<text x="57.2" y="57.4">GNDA</text>
<text x="87.7" y="57.4">GNDA</text>
<text x="97.9" y="57.4">GNDA</text>
<text x="109.3" y="57.4">GNDA</text>
<text x="123.3" y="57.4">GNDA</text>
<text x="158.8" y="59.9">GNDA</text>
<text x="225.1" y="56.8">1Uf</text>
<text x="232.9" y="56.8">100nF</text>
<text x="244" y="54.1">MCP6L04T-E/ST</text>
<text x="123.7" y="70.2">VDDA</text>
<text x="238.8" y="67.6">GNDA</text>
<text x="76.3" y="75.9">PWR_FLAG</text>
<text x="118.4" y="77.1">D18B</text>
<text x="136.2" y="77.1">U10A</text>
<text x="100.6" y="79.5">R43</text>
<text x="119.1" y="79.7">BAV99</text>
<text x="132.9" y="79.7">MCP6L04T-E/ST</text>
<text x="137.3" y="83.4">+</text>
<text x="152.7" y="83.4">R44</text>
<text x="81.6" y="86">C50</text>
<text x="90.4" y="86">C51</text>
<text x="100.5" y="88.6">0</text>
<text x="100.6" y="86">R45</text>
<text x="102.1" y="84.6">47k</text>
<text x="114.6" y="86">R46</text>
<text x="114.6" y="88.6">12k</text>
<text x="117.1" y="87.3">D18A</text>
<text x="117.8" y="89.8">BAV99</text>
<text x="153.6" y="88.4">1.5k</text>
<text x="161.6" y="88.6">C52</text>
<text x="81.7" y="91.1">100nF</text>
<text x="90.5" y="91.1">10uF</text>
<text x="95.3" y="95.5">GNDA</text>
<text x="161.7" y="93.6">100nF</text>
<text x="78.8" y="98">GNDA</text>
<text x="109.3" y="98">GNDA</text>
<text x="123.3" y="98">GNDA</text>
<text x="158.8" y="100.6">GNDA</text>
<text x="48.1" y="106.9">J6</text>
<text x="62.5" y="106.2">FB2</text>
<text x="123.7" y="105.8">VDDA</text>
<text x="47.2" y="109.2">AN1</text>
<text x="59.3" y="108.8">MMZ1608B601C</text>
<text x="91.7" y="110.2">R47</text>
<text x="118.4" y="112.7">D19B</text>
<text x="136.2" y="112.7">U10D</text>
<text x="60" y="119">C54</text>
<text x="72.7" y="115.2">C53</text>
<text x="79.4" y="119.4" transform="rotate(-90 79.4 119.4)">JP6</text>
<text x="91.8" y="115.2">15k</text>
<text x="103.1" y="117.8">R48</text>
<text x="108.6" y="117.4" transform="rotate(-90 108.6 117.4)">JP5</text>
<text x="119.1" y="115.2">BAV99</text>
<text x="132.9" y="115.2">MCP6L04T-E/ST</text>
<text x="137.3" y="119">+</text>
<text x="152.7" y="118.9">R50</text>
<text x="59.9" y="124.1">1nF</text>
<text x="72.8" y="120.3">470pF</text>
<text x="85.8" y="123.1" transform="rotate(-90 85.8 123.1)">I_meas</text>
<text x="91.6" y="122.9">0</text>
<text x="91.7" y="120.3">R49</text>
<text x="103.2" y="120.3">15k</text>
<text x="117.1" y="122.9">D19A</text>
<text x="117.8" y="125.4">BAV99</text>
<text x="153.6" y="124">1.5k</text>
<text x="161.6" y="124.1">C55</text>
<text x="70.4" y="126.2" transform="rotate(-90 70.4 126.2)">4.7</text>
<text x="75.5" y="127" transform="rotate(-90 75.5 127)">R51</text>
<text x="103.1" y="130.5">R52</text>
<text x="161.7" y="129.2">100nF</text>
<text x="80.6" y="134.4" transform="rotate(-90 80.6 134.4)">220</text>
<text x="85.6" y="134.6" transform="rotate(-90 85.6 134.6)">R53</text>
<text x="103.2" y="133">15k</text>
<text x="123.3" y="133.6">GNDA</text>
<text x="158.8" y="136.1">GNDA</text>
<text x="97.9" y="142.5">GNDA</text>
<text x="80.1" y="145">GNDA</text>
<text x="48.1" y="153.8">J7</text>
<text x="59.3" y="155.7">MMZ1608B601C</text>
<text x="62.5" y="153.2">FB3</text>
<text x="123.7" y="152.7">VDDA</text>
<text x="47.2" y="156.2">AN2</text>
<text x="91.7" y="157.1">R54</text>
<text x="118.4" y="159.7">D20B</text>
<text x="136.2" y="159.7">U10C</text>
<text x="60" y="166">C57</text>
<text x="72.7" y="162.2">C56</text>
<text x="72.8" y="167.3">470pF</text>
<text x="79.4" y="166.4" transform="rotate(-90 79.4 166.4)">JP8</text>
<text x="91.7" y="167.3">R56</text>
<text x="91.8" y="162.2">15k</text>
<text x="103.1" y="164.8">R55</text>
<text x="103.2" y="167.3">15k</text>
<text x="108.6" y="164.4" transform="rotate(-90 108.6 164.4)">JP7</text>
<text x="119.1" y="162.2">BAV99</text>
<text x="132.9" y="162.2">MCP6L04T-E/ST</text>
<text x="137.3" y="166">+</text>
<text x="152.7" y="165.9">R57</text>
<text x="59.9" y="171.1">1nF</text>
<text x="70.4" y="173.2" transform="rotate(-90 70.4 173.2)">4.7</text>
<text x="75.5" y="174" transform="rotate(-90 75.5 174)">R58</text>
<text x="85.8" y="170.1" transform="rotate(-90 85.8 170.1)">I_meas</text>
<text x="91.6" y="169.8">0</text>
<text x="117.1" y="169.8">D20A</text>
<text x="117.8" y="172.4">BAV99</text>
<text x="153.6" y="171">1.5k</text>
<text x="161.6" y="171.1">C58</text>
<text x="103.1" y="177.5">R59</text>
<text x="161.7" y="176.2">100nF</text>
<text x="80.6" y="181.4" transform="rotate(-90 80.6 181.4)">220</text>
<text x="85.6" y="181.6" transform="rotate(-90 85.6 181.6)">R60</text>
<text x="103.2" y="180">15k</text>
<text x="123.3" y="180.6">GNDA</text>
<text x="158.8" y="183.1">GNDA</text>
<text x="97.9" y="189.5">GNDA</text>
<text x="80.1" y="192">GNDA</text>
</g>
<g font-size="1.8" fill="#848400">
<text x="167.9" y="45.3">AOut1</text>
<text x="70.8" y="82.2">AIn1</text>
<text x="167.9" y="86">AOut2</text>
<text x="167.9" y="121.5">AOut3</text>
<text x="167.9" y="168.5">AOut4</text>
</g>
</svg>
